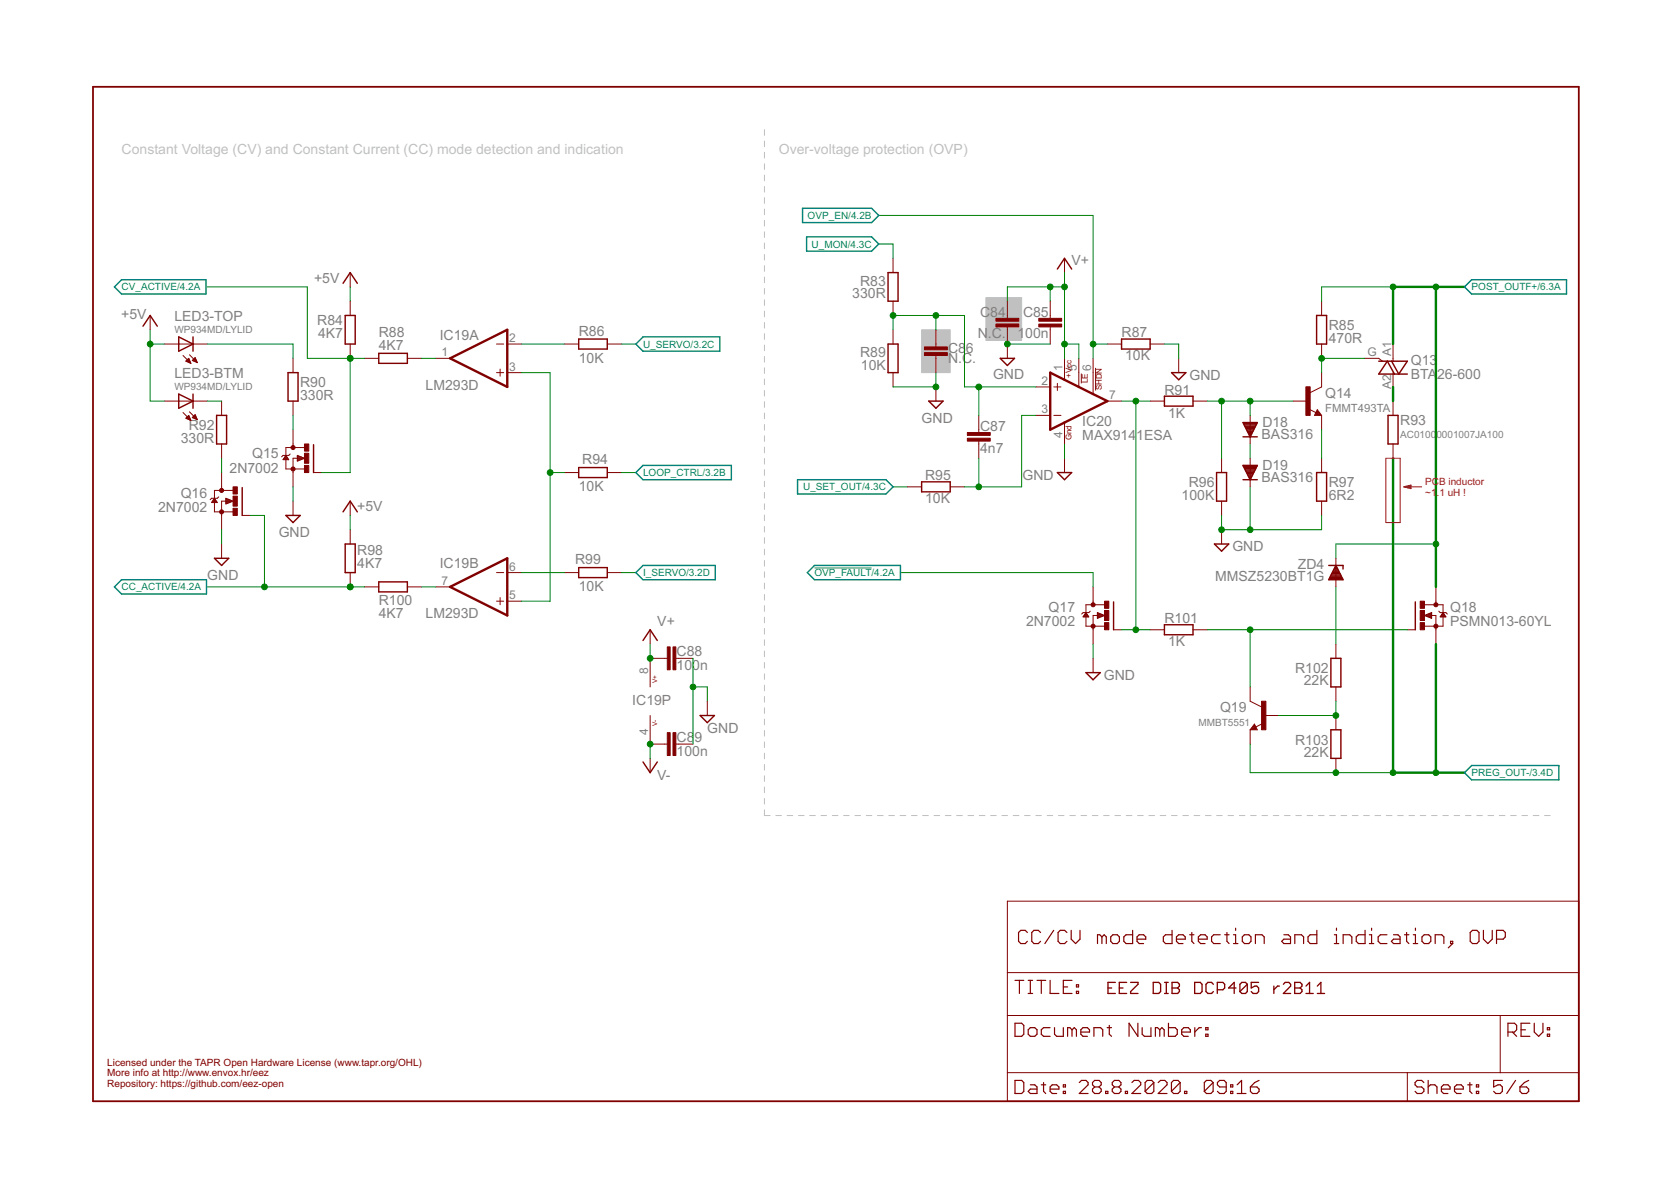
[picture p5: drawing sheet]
<svg xmlns="http://www.w3.org/2000/svg" width="297mm" height="210mm" viewBox="0 0 297 210" stroke-linecap="round" stroke-linejoin="round" font-family="sans-serif">
<g fill="none" stroke="#c0c0c0" stroke-width=".18">
<path d="M135.9 23.1v1M135.9 25.1v1M135.9 27.1v1M135.9 29.1v1M135.9 31.1v1M135.9 33.1v1M135.9 35.1v1.1M135.9 37.1v1.1M135.9 39.2v1M135.9 41.2v1M135.9 43.2v1M135.9 45.2v1"/>
<path d="M135.9 47.2v1M135.9 49.2v1M135.9 51.3v1M135.9 53.3v1M135.9 55.3v1M135.9 57.3v1M135.9 59.3v1M135.9 61.3v1M135.9 63.4v1M135.9 65.4v1M135.9 67.4v1M135.9 69.4v1"/>
<path d="M135.9 71.4v1M135.9 73.4v1M135.9 75.4v1.1M135.9 77.4v1.1M135.9 79.5v1M135.9 81.5v1M135.9 83.5v1M135.9 85.5v1M135.9 87.5v1M135.9 89.5v1.1M135.9 91.5v1.1M135.9 93.6v1"/>
<path d="M135.9 95.6v1M135.9 97.6v1M135.9 99.6v1M135.9 101.6v1M135.9 103.6v1M135.9 105.6v1.1M135.9 107.7v1M135.9 109.7v1M135.9 111.7v1M135.9 113.7v1M135.9 115.7v1M135.9 117.7v1"/>
<path d="M135.9 119.8v1M135.9 121.8v1M135.9 123.8v1M135.9 125.8v1M135.9 127.8v1M135.9 129.8v1M135.9 131.8v1.1M135.9 133.9v1M135.9 135.9v1M135.9 137.9v1M135.9 139.9v1M135.9 141.9v1"/>
<path d="M135.9 143.9v1h1M137.9 144.9h1M139.9 144.9h1M141.9 144.9h1M143.9 144.9h1M145.9 144.9h1M148 144.9h.9M150 144.9h1M152 144.9h1M154 144.9h1M156 144.9h1M158 144.9h1"/>
<path d="M160 144.9h1M162 144.9h1M164 144.9h1M166 144.9h1M168 144.9h1.1M170.1 144.9h1M172.1 144.9h1M174.1 144.9h1M176.1 144.9h1M178.1 144.9h1M180.1 144.9h1M182.1 144.9h1"/>
<path d="M184.1 144.9h1M186.1 144.9h1M188.2 144.9h.9M190.2 144.9h1M192.2 144.9h1M194.2 144.9h1M196.2 144.9h1M198.2 144.9h1M200.2 144.9h1M202.2 144.9h1M204.2 144.9h1M206.2 144.9h1"/>
<path d="M208.2 144.9h1.1M210.2 144.9h1.1M212.3 144.9h1M214.3 144.9h1M216.3 144.9h1M218.3 144.9h1M220.3 144.9h1M222.3 144.9h1M224.3 144.9h1M226.3 144.9h1M228.3 144.9h1M230.3 144.9h1.1"/>
<path d="M232.3 144.9h1.1M234.4 144.9h1M236.4 144.9h1M238.4 144.9h1M240.4 144.9h1M242.4 144.9h1M244.4 144.9h1M246.4 144.9h1M248.4 144.9h1M250.4 144.9h1.1M252.5 144.9h.9M254.5 144.9h1"/>
<path d="M256.5 144.9h1M258.5 144.9h1M260.5 144.9h1M262.5 144.9h1M264.5 144.9h1M266.5 144.9h1M268.5 144.9h1M270.5 144.9h1M272.5 144.9h1.1M274.6 144.9h1"/>
</g>
<g fill="#c0c0c0" stroke="#c0c0c0" stroke-width=".18">
<path d="M175.3 52.9h6.3v7.6h-6.3z"/>
<path d="M163.8 58.6h5.1v7.6h-5.1z"/>
</g>
<g fill="none" stroke="#800000" stroke-width=".21">
<path d="M180.4 174.2h1.6M181.2 174.2v2.4M182.6 165.7l-.4-.3h-.7l-.4 .3v1.6l.4 .4h.7l.4-.4M182.8 174.2h.8M182.8 176.6h.8M183.2 174.2v2.4M184.3 174.2h1.6M185 165.7l-.4-.3h-.8l-.4 .3v1.6l.4 .4h.8l.4-.4M185.1 174.2v2.4M186.7 174.2v2.4h1.5M187.3 165.4l-1.6 2.3M189 175.4h.8"/>
<path d="M189.7 165.7l-.4-.3h-.8l-.4 .3v1.6l.4 .4h.8l.4-.4M190.4 165.4v1.5l.8 .8 .8-.8v-1.5M190.6 174.2h-1.6v2.4h1.6M191.3 176.2h.4v.4h-.4zM191.3 175h.4v.4h-.4zM195.9 166.5l-.4-.4h-.4v1.6M195.9 166.5v1.2M195.9 166.5l.4-.4 .4 .4v1.2M197.4 166.5l.4-.4h.8l.4 .4v.8l-.4 .4h-.8l-.4-.4zM201.3 165.4v2.3h-1.1l-.4-.4v-.8l.4-.4h1.1M202.1 166.9h1.6v-.4l-.4-.4h-.8l-.4 .4v.8l.4 .4h.8M208.3 165.4v2.3h-1.1l-.4-.4v-.8l.4-.4h1.1"/>
<path d="M209.1 166.9h1.6v-.4l-.4-.4h-.8l-.4 .4v.8l.4 .4h.8M211.5 166.1h.7M211.9 165.7v1.6l.3 .4M213 166.9h1.6v-.4l-.4-.4h-.8l-.4 .4v.8l.4 .4h.8M216.9 166.1h-1.1l-.4 .4v.8l.4 .4h1.1M217.7 166.1h.8M218.1 165.7v1.6l.4 .4M219.3 167.7h.7M219.3 166.1h.3v1.6M219.6 165v.4M220.8 166.5l.4-.4h.8l.4 .4v.8l-.4 .4h-.8l-.4-.4zM223.2 167.7v-1.6h1.1l.4 .4v1.2"/>
<path d="M228.2 166.1h.8l.4 .4v1.2h-1.2l-.4-.4 .4-.4h1.2M230.2 167.7v-1.6h1.2l.3 .4v1.2M234.1 165.4v2.3h-1.2l-.4-.4v-.8l.4-.4h1.2M237.2 167.7h.8M237.2 166.1h.4v1.6M237.6 165v.4M238.8 167.7v-1.6h1.1l.4 .4v1.2M242.7 165.4v2.3h-1.2l-.4-.4v-.8l.4-.4h1.2M243.4 167.7h.8M243.4 166.1h.4v1.6M243.8 165v.4M246.5 166.1h-1.1l-.4 .4v.8l.4 .4h1.1"/>
<path d="M247.7 166.1h.8l.4 .4v1.2h-1.2l-.4-.4 .4-.4h1.2M249.7 166.1h.7M250 165.7v1.6l.4 .4M251.2 167.7h.8M251.2 166.1h.4v1.6M251.6 165v.4M252.8 166.5l.4-.4h.8l.3 .4v.8l-.3 .4h-.8l-.4-.4zM255.1 167.7v-1.6h1.2l.4 .4v1.2M257.9 167.3h.3v.4h-.3zM258.2 167.7l-.7 .8M261.3 165.7l.4-.3h.8l.4 .3v1.6l-.4 .4h-.8l-.4-.4zM263.7 165.4v1.5l.8 .8 .8-.8v-1.5"/>
<path d="M266 166.9h1.2l.4-.4v-.8l-.4-.3h-1.2v2.3M180.4 181.9h1.2l.4 .3v1.6l-.4 .4h-1.2zM180.4 192h1.2l.4 .4v1.6l-.4 .4h-1.2zM182.8 183l.4-.4h.7l.4 .4v.8l-.4 .4h-.7l-.4-.4zM183.2 192.8h.7l.4 .4v1.2h-1.1l-.4-.4 .4-.4h1.1M185.1 192.8h.8M185.5 192.4v1.6l.4 .4M186.7 193.6h1.5v-.4l-.4-.4h-.8l-.3 .4v.8l.3 .4h.8M186.7 182.6h-1.2l-.4 .4v.8l.4 .4h1.2M187.5 182.6v1.2l.3 .4h1.2v-1.6M189 194h.4v.4h-.4zM189 192.8h.4v.4h-.4z"/>
<path d="M190.6 183l-.4-.4h-.4v1.6M190.6 183l.4-.4 .3 .4v1.2M190.6 183v1.2M191.9 192.4l.4-.4h.7l.4 .4v.4l-1.5 1.6h1.5M192.1 183.4h1.6v-.4l-.4-.4h-.8l-.4 .4v.8l.4 .4h.8M194.5 184.2v-1.6h1.1l.4 .4v1.2M194.6 193.2l-.4 .4v.4l.4 .4h.8l.3-.4v-.4l-.3-.4M194.6 193.2l-.4-.4v-.4l.4-.4h.8l.3 .4v.4l-.3 .4M194.6 193.2h.8M196.5 194h.4v.4h-.4zM196.8 182.6h.8M197.2 182.2v1.6l.4 .4"/>
<path d="M198.1 193.2l-.4 .4v.4l.4 .4h.8l.4-.4v-.4l-.4-.4M198.1 193.2l-.4-.4v-.4l.4-.4h.8l.4 .4v.4l-.4 .4M198.1 193.2h.8M200 194h.4v.4h-.4zM201.2 192.4l.4-.4h.8l.4 .4v.4l-1.6 1.6h1.6M202.3 181.9v2.3l-1.6-2.3v2.3M203 182.6v1.2l.4 .4h1.2v-1.6M205.1 192.4v1.6l-.4 .4h-.8l-.3-.4M205.1 192.4l-.4-.4h-.8l-.3 .4v1.6M205.1 192.4l-1.5 1.6M205.9 192.4l.4-.4h.8l.4 .4v.4l-1.6 1.6h1.6M206.2 183l-.4-.4h-.4v1.6"/>
<path d="M206.2 183v1.2M206.2 183l.3-.4 .4 .4v1.2M207.7 181.9v2.3h1.2l.4-.4v-.8l-.4-.4h-1.2M209.8 192.4v1.6l-.4 .4h-.8l-.4-.4M209.8 192.4l-.4-.4h-.8l-.4 .4v1.6M209.8 192.4l-1.6 1.6M210.1 183.4h1.5v-.4l-.4-.4h-.8l-.3 .4v.8l.3 .4h.8M210.6 194h.4v.4h-.4zM212.4 182.6v1.6M213.6 182.6h-.4l-.8 .8M214.3 183.8h.4v.4h-.4zM214.3 182.6h.4v.4h-.4z"/>
<path d="M215.6 192.4v1.6l-.4 .4h-.7l-.4-.4M215.6 192.4l-.4-.4h-.7l-.4 .4v1.6M215.6 192.4l-1.5 1.6M218 193.2h-1.2l-.4-.4v-.4l.4-.4h.8l.4 .4v1.6l-.4 .4h-.8l-.4-.4M218.8 194h.3v.4h-.3zM218.8 192.8h.3v.4h-.3zM219.9 194.4h1.6M219.9 192.8l.8-.8v2.4M222.3 193.2h1.1l.4 .4v.4l-.4 .4h-.7l-.4-.4zM223.8 192l-.8 .4-.7 .8M253.1 192.4l-.4-.4h-.8l-.4 .4v.4l.4 .4h.8l.4 .4v.4l-.4 .4h-.8l-.4-.4M253.9 193.2l.4-.4h.8l.3 .4v1.2"/>
<path d="M253.9 192v2.4M256.2 193.6h1.6v-.4l-.4-.4h-.8l-.4 .4v.8l.4 .4h.8M258.6 193.6h1.5v-.4l-.4-.4h-.7l-.4 .4v.8l.4 .4h.7M260.9 192.8h.8M261.3 192.4v1.6l.4 .4M262.4 194h.4v.4h-.4zM262.4 192.8h.4v.4h-.4zM267.1 192h-1.6v1.2l.8-.4h.4l.4 .4v.8l-.4 .4h-.8l-.4-.4M268.1 183.4h1.1l.4-.4v-.8l-.4-.3h-1.1v2.3M268.8 183.4l.8 .8M269.4 192l-1.6 2.4M270.2 193.2h1.2l.3 .4v.4l-.3 .4h-.8l-.4-.4z"/>
<path d="M270.4 183h.8M271.7 192l-.7 .4-.8 .8M271.9 181.9h-1.5v2.3h1.5M272.7 181.9v1.5l.8 .8 .8-.8v-1.5M275.1 183.8h.4v.4h-.4zM275.1 182.6h.4v.4h-.4z"/>
</g>
<path d="M16.5 15.4h264.1v180.3h-264.1z" fill="none" stroke="#800000" stroke-width=".32"/>
<g fill="none" stroke="#800000" stroke-width=".18">
<path d="M26.7 56.1v2.5M62.3 48.5v2.5M62.3 53.5v2.6M158.7 45.9v2.6M158.7 53.5v2.6M158.7 58.6v2.6M166.4 58.6v3.1M179.1 53.5v3.1M179.1 58.1v5.6M186.7 53.5v3.1M186.7 58.1v3.1M189.2 45.9v2.6"/>
<path d="M234.9 53.5v2.6M29.2 61.2h7.7M29.2 71.3h7.7M32.5 63.2l1.4 1.4M32.5 73.3l1.4 1.4M33 74.3l.5-.5 .4 .9zM33.1 64.1h.6M33.1 74.3h.6M33.1 74.4h.7M33.2 64.3h.6M33.2 64h.5M33.2 74.1h.5"/>
<path d="M33.3 63.9h.3M33.4 74h.2M33.4 74.5h.4M33.4 63.8h.2M33.5 64.4h.3M33.5 73.9h.1M33.5 63.7l.4 .9-.9-.4zM33.7 63.1l1.4 1.4M33.7 73.2l1.4 1.4M33.7 74.6h.2M33.8 64.5h.1M34.2 64.1l.5-.5 .4 .9z"/>
<path d="M34.2 64h.7M34.2 74.1h.7M34.3 74.3h.6M34.4 64.1h.5M34.4 63.9h.4M34.4 74h.4M34.5 63.8h.3M34.5 73.9h.3M34.6 63.6h.1M34.6 74.4h.4M34.6 73.8h.1M34.6 64.3h.4"/>
<path d="M34.7 73.7l.4 .9-.9-.4zM34.9 74.5h.1M34.9 64.4h.2M39.4 71.3v2.5M39.4 78.9v2.5M52.1 63.7v2.5M52.1 71.3v2.5M52.1 76.4v3.1M54.1 79.5h-3.3v3.9h3.3M62.3 61.2v2.5M64.8 63.7h2.5M72.4 63.7h2.6"/>
<path d="M77.5 63.7h2.5M88.3 61.2h1.2M88.3 66.2h1.2M88.9 65.6v1.3M90.2 61.2h2.5M90.2 66.2h2.5M100.3 61.2h2.6M107.9 61.2h2.6M158.7 66.2v2.6M166.4 63.2v3M166.4 68.8v2.5M174 73.8v3.1"/>
<path d="M174 78.4v3M184.1 73.8h2.6M184.1 68.8h2.6M187.3 73.8h1.3M187.3 68.8h1.3M188 68.1v1.3M189.2 63.7v3.8M189.2 75.1v3.8M191.8 63.7v5.1M192.2 66.4v1.7M194.3 63.7v6.3M194.8 65.4v4"/>
<path d="M196.8 61.2h2.6M196.8 71.3h2.6M204.4 61.2h2.6M204.4 71.3h2.6M209.5 63.7v2.5M212.1 71.3h2.5M222.2 73.8v5.1M229.8 71.3h2.6M232.7 72.7l1.2 .6M234.2 72.8l.7 1h-1.2zM234.9 66.2v2.6l-2 1M234.9 61.2v2.5"/>
<path d="M234.9 73.8v2.6M242.5 63.7h2.6l.6 .5M247.6 61.2v3M247.6 66.2v2.6M247.6 71.3v2.5M247.6 78.9v2.5M37.7 89.2h.9M37.8 89.1h.7M37.8 89h.6M37.9 88.9h.4M38 88.8h.2M38.1 88.6h.1"/>
<path d="M38.1 88.6l.5 .7h-1zM38.9 88.3l-.3 .3h-1l-.2 .2M39.4 84v3.2M39.4 96.7v2.5M40.2 88.6l1.2 .5-1.2 .5zM40.2 89.5h.2M40.2 89.3h.5M40.2 89.2h.8M40.2 89.1h1.1M40.2 89h1M40.2 88.9h.7M40.2 88.8h.4"/>
<path d="M40.2 88.6h.1M40.3 89.1h-.9v5M41.4 87.2h-3.3v3.8h3.3M43.1 91.6h1.4M50.4 81.6h.9M50.4 81.5h.8M50.5 81.4h.6M50.6 81.3h.4M50.7 81.2h.2M50.8 81h.1M50.8 80.9l.5 .8h-1zM51.6 80.7l-.3 .2h-1l-.2 .3"/>
<path d="M52.1 89.1v2.5M52.9 80.9l1.2 .5-1.2 .6zM52.9 81.9h.2M52.9 81.7h.5M52.9 81.6h.8M52.9 81.5h1.1M52.9 81.4h1M52.9 81.3h.7M52.9 81.2h.4M52.9 81h.1M53 81.4h-.9v5.1M55.7 84h1.5"/>
<path d="M62.3 89.1v2.5M62.3 94.1v2.6M100.3 84h2.6M107.9 84h2.6M161.3 86.5h2.5M168.9 86.5h2.5M189.2 81.4v2.6M217.1 81.4v2.6M217.1 89.1v2.5M217.1 94.1v2.6M222.2 81.4v5.1M234.9 81.4v2.6"/>
<path d="M234.9 89.1v2.5M237.5 99.2v5.1M62.3 101.8v2.5M64.8 104.3h2.5M72.4 104.3h2.6M77.5 104.3h2.5M88.3 101.8h1.2M88.3 106.8h1.2M88.9 106.2v1.3M90.2 101.8h2.5M90.2 106.8h2.5M100.3 101.8h2.6"/>
<path d="M107.9 101.8h2.6M115.6 111.9v2.6M118.6 117h-3v5.1M120.1 117h3.1M192.6 109.6h.9M192.6 109.5h.8M192.7 109.4h.7M192.8 109.2h.5M192.9 109.1h.3M193 109h.1M193 108.9l.5 .7h-1zM193.8 108.6l-.3 .3h-1l-.2 .2"/>
<path d="M194.3 104.3v3.2M194.3 117v2.5M195.1 108.9l1.2 .5-1.2 .5zM195.1 109.9h.1M195.1 109.7h.4M195.1 109.6h.7M195.1 109.5h1M195.1 109.2h.9M195.1 109.1h.6M195.1 109h.3M195.1 108.9h.1M196.3 109.4h-2v5.1"/>
<path d="M196.3 107.5h-3.3v3.8h3.3M198 111.9h1.4M204.4 111.9h2.6M212.1 111.9h2.5M237.5 114.5v2.5M250.2 111.9h1.4M253.2 109.4l1.3-.5v1zM253.2 107.5h3.3v3.8h-3.3M253.3 109.4h1.9v5.1M253.5 109.5h1M253.6 109.2h.9M253.8 109.6h.7"/>
<path d="M253.9 109.1h.6M254.1 109.7h.4M254.2 109h.3M254.4 109.9h.1M254.5 108.9h.1M255.2 104.3v3.2M255.8 108.6l.2 .3h1l.3 .2M256 109.6h1M256.1 109.5h.8M256.2 109.4h.6M256.3 109.2h.5M256.3 109.1h.4"/>
<path d="M256.4 109h.2M256.5 108.9l.5 .7h-1zM115.6 127.2v5h3M115.6 134.8v2.5M120.1 132.2h3.1M125.7 124.6v2.6M222.2 122.1v2.5l2.1 1M222.2 129.7v2.5M223 128.7l.5 1h-1.3zM224.5 128.6l-1.3 .6M224.8 127.2h2.5M237.5 122.1v2.5"/>
<path d="M237.5 127.2v2.5M237.5 134.8v2.5M179.1 160.2h101.5v35.5h-101.5zM179.1 172.9h101.5M179.1 180.5h101.5M179.1 190.6h101.5M250.2 190.6v5.1M266.7 180.5v10.1"/>
</g>
<g fill="none" stroke="#800000" stroke-width=".23">
<path d="M197 175.6h.6M198.3 174.6h-1.3v2h1.3M199 175.6h.6M200.3 174.6h-1.3v2h1.3M201 174.6h1.3v.3l-1.3 1.3v.4h1.3M205 174.6h1l.3 .3v1.3l-.3 .4h-1zM207 174.6h.7M207 176.6h.7M207.3 174.6v2M208.3 174.6h1l.4 .3v.4l-.4 .3 .4 .3v.3l-.4 .4h-1zM208.3 175.6h1M212.4 174.6h1l.3 .3v1.3l-.3 .4h-1z"/>
<path d="M215.7 174.9l-.3-.3h-.7l-.3 .3v1.3l.3 .4h.7l.3-.4M216.4 175.9h1l.3-.3v-.7l-.3-.3h-1v2M219.7 175.6h-1.3l1-1v2M221.7 174.9l-.3-.3h-.7l-.3 .3v1.3M221.7 174.9v1.3l-.3 .4h-.7l-.3-.4M221.7 174.9l-1.3 1.3M223.7 174.6h-1.3v1l.7-.3h.3l.3 .3v.6l-.3 .4h-.6l-.4-.4M226.4 175.3v1.3M227.4 175.3h-.3l-.7 .6M228.1 174.9l.4-.3h.6l.3 .3v.4l-1.3 1.3h1.3M230.1 174.6h1l.3 .3v.4l-.3 .3 .3 .3v.3l-.3 .4h-1zM230.1 175.6h1"/>
<path d="M232.2 176.6h1.2M232.2 175.3l.6-.7v2M234.2 176.6h1.3M234.2 175.3l.6-.7v2"/>
</g>
<g fill="none" stroke="#800000" stroke-width=".25">
<path d="M25.4 58l1.3-1.9 1.3 1.9M31.8 59.9l2.5 1.3-2.5 1.2zM34.3 59.9v2.5M61 50.4l1.3-1.9 1.2 1.9M61.4 56.1h1.7v5.1h-1.7zM157.9 48.5h1.7v5h-1.7zM188 47.8l1.2-1.9 1.3 1.9M234 56.1h1.8v5.1h-1.8zM31.8 70l2.5 1.3-2.5 1.3zM34.3 70v2.6M38.5 73.8h1.8v5.1h-1.8zM51.2 66.2h1.8v5.1h-1.8z"/>
<path d="M55.7 79v5M67.3 62.8h5.1v1.8h-5.1zM102.9 60.3h5v1.7h-5zM157.9 61.2h1.7v5h-1.7zM165.1 71.3h2.5l-1.2 1.3zM177.8 63.7h2.5l-1.2 1.3zM199.4 60.3h5v1.7h-5zM207 70.4h5.1v1.8h-5.1zM208.3 66.2h2.5l-1.3 1.3zM221 77.6h2.5M221 75.1h2.5l-1.3 2.5zM221.1 75.3h2.3"/>
<path d="M221.2 75.5h2.1M221.3 75.8h1.9M221.4 76h1.7M221.5 76.2h1.5M221.6 76.4h1.2M221.7 76.6h1M221.8 76.9h.8M222 77.1h.5M222.1 77.3h.3M222.2 77.5h.1M234.2 73.3l.1 .3h-.4l.3-.5 .5 .6h-.8M245.1 64.2h5.1l-1.6 2.3-1.2-2.3"/>
<path d="M246.7 73.8h1.8v5.1h-1.8zM247.9 66.5l-1.3-2.3-1.5 2.3h5.1M38.1 99.2h2.6l-1.3 1.3zM43.1 86.7v4.9M50.8 91.6h2.6l-1.3 1.3zM61 91l1.3-1.9 1.2 1.9M61.4 96.7h1.7v5.1h-1.7zM102.9 83.1h5v1.8h-5zM163.8 85.6h5.1v1.8h-5.1zM188 84h2.5l-1.3 1.3zM215.9 96.7h2.5l-1.3 1.3zM216.3 84h1.7v5.1h-1.7z"/>
<path d="M221 85.3h2.5M221 82.7h2.5l-1.3 2.6zM221 82.9h2.4M221.1 83.1h2.2M221.3 83.3h1.9M221.4 83.5h1.7M221.5 83.7h1.5M221.6 84h1.3M221.7 84.2h1.1M221.8 84.4h.9M221.9 84.6h.6M222 84.9h.4"/>
<path d="M222.1 85.1h.2M234 84h1.8v5.1h-1.8zM67.3 103.4h5.1v1.8h-5.1zM102.9 100.9h5v1.8h-5zM114.3 113.8l1.3-1.9 1.2 1.9M193 119.5h2.6l-1.3 1.3zM198 107v4.9M207 111h5.1v1.8h-5.1zM236.2 100.5h2.5v.6M236.3 102.8h2.4M236.4 102.6h2.1M236.5 102.4h1.9"/>
<path d="M236.6 117h1.8v5.1h-1.8zM236.6 102.2h1.7M236.7 102h1.5M236.9 101.7h1.2M237 101.5h1M237.1 101.3h.8M237.2 101.1h.6M237.3 100.9h.3M237.4 100.6h.1M237.5 100.5l1.2 2.5h-2.5zM251.6 107v4.9M114.3 135.4l1.3 1.9 1.2-1.9"/>
<path d="M124.5 127.2h2.5l-1.3 1.2zM223 129.2l-.1 .3h.3l-.2-.6-.5 .7h.7M236.6 129.7h1.8v5.1h-1.8z"/>
</g>
<g fill="#800000" stroke="#800000" stroke-width=".18">
<path d="M118.6 115h.5v4h-.5z"/>
<path d="M119.6 115h.5v4h-.5z"/>
<path d="M118.6 130.2h.5v4.1h-.5z"/>
<path d="M119.6 130.2h.5v4.1h-.5z"/>
<path d="M41.4 90.3h.8v1.3h-.8z"/>
<path d="M41.4 86.5h.8v1.3h-.8z"/>
<path d="M41.4 88.2h.8v1.8h-.8z"/>
<path d="M54.1 82.7h.8v1.3h-.8z"/>
<path d="M54.1 78.9h.8v1.3h-.8z"/>
<path d="M54.1 80.6h.8v1.7h-.8z"/>
<path d="M232.1 68.7h.8v5.1h-.8z"/>
<path d="M177 57.6h4.1v.5h-4.1z"/>
<path d="M177 56.6h4.1v.5h-4.1z"/>
<path d="M184.7 56.6h4v.5h-4z"/>
<path d="M184.7 57.6h4v.5h-4z"/>
<path d="M164.3 61.7h4.1v.5h-4.1z"/>
<path d="M164.3 62.7h4.1v.5h-4.1z"/>
<path d="M172 77.9h4v.5h-4z"/>
<path d="M172 76.9h4v.5h-4z"/>
<path d="M196.3 110.7h.8v1.2h-.8z"/>
<path d="M196.3 106.8h.8v1.3h-.8z"/>
<path d="M196.3 108.5h.8v1.8h-.8z"/>
<path d="M252.5 110.7h.7v1.2h-.7z"/>
<path d="M252.5 106.8h.7v1.3h-.7z"/>
<path d="M252.5 108.5h.7v1.8h-.7z"/>
<path d="M224.3 124.6h.7v5.1h-.7z"/>
</g>
<g fill="#800000" stroke="#800000" stroke-width=".18">
<circle cx="39.4" cy="87.2" r=".36"/>
<circle cx="39.4" cy="91" r=".36"/>
<circle cx="52.1" cy="79.5" r=".36"/>
<circle cx="52.1" cy="83.4" r=".36"/>
<circle cx="194.3" cy="107.5" r=".36"/>
<circle cx="194.3" cy="111.3" r=".36"/>
<circle cx="255.2" cy="107.5" r=".36"/>
<circle cx="255.2" cy="111.3" r=".36"/>
</g>
<path d="M80 63.7l10.2-5.1v10.2zM186.7 66.2l10.1 5.1-10.1 5.1zM80 104.3l10.2-5.1v10.2z" fill="none" stroke="#800000" stroke-width=".42"/>
<g fill="none" stroke="#008000" stroke-width=".18">
<path d="M156.2 38.3h38.1v25.4M26.7 58.6v12.7h2.5M36.9 51h17.7v12.7h10.2M62.3 51v2.5M156.2 43.4h2.5v2.5M158.7 58.6v-2.5h12.7v12.7h12.7M166.4 56.1v2.5M186.7 51v2.5M189.2 51h-10.1v2.5M189.2 48.5v15.2M247.6 51h-12.7v2.5M26.7 61.2h2.5"/>
<path d="M36.9 61.2h15.2v2.5M36.9 71.3h2.5M52.1 73.8v2.6M62.3 63.7v20.3h-5.1M75 63.7h2.5M92.7 61.2h7.6M92.7 66.2h5.1v40.6h-5.1M110.5 61.2h2.5M166.4 66.2v2.6h-7.7M174 68.8v5M179.1 61.2h7.6M184.1 73.8h-2.5v12.7h-10.2"/>
<path d="M189.2 78.9v2.5M189.2 61.2h2.6v2.5M194.3 61.2h2.5M199.4 71.3h5M201.9 71.3v40.6M207 61.2h2.5v2.5M214.6 71.3h15.2M217.1 71.3v10.1M222.2 71.3v2.5M222.2 78.9v2.5M234.9 76.4v5M242.5 63.7h-7.6v2.5"/>
<path d="M39.4 81.4v2.6M39.4 94.1v2.6M44.5 91.6h2.5v12.7M52.1 86.5v2.6M62.3 91.6v2.5M97.8 84h2.5M110.5 84h2.5M158.7 86.5h2.6M174 81.4v5.1M217.1 91.6v2.5h17.8v-2.5M222.2 86.5v7.6M255.2 96.7h-17.7v2.5"/>
<path d="M36.9 104.3h27.9M75 104.3h2.5M92.7 101.8h7.6M110.5 101.8h2.5M115.6 114.5v2.5M123.2 117v15.2M160 101.8h34.3v2.5M194.3 114.5v2.5M199.4 111.9h5M214.6 111.9h35.6M222.2 111.9v10.2M237.5 104.3v10.2"/>
<path d="M115.6 132.2v2.6M123.2 122.1h2.5v2.5M222.2 132.2v5.1h25.4M237.5 124.6v2.6h-10.2"/>
</g>
<g fill="#008000" stroke="#008000" stroke-width=".18">
<circle cx="115.6" cy="117" r=".51"/>
<circle cx="186.7" cy="51" r=".51"/>
<circle cx="189.2" cy="51" r=".51"/>
<circle cx="189.2" cy="61.2" r=".51"/>
<circle cx="115.6" cy="132.2" r=".51"/>
<circle cx="26.7" cy="61.2" r=".51"/>
<circle cx="62.3" cy="63.7" r=".51"/>
<circle cx="62.3" cy="104.3" r=".51"/>
<circle cx="47" cy="104.3" r=".51"/>
<circle cx="97.8" cy="84" r=".51"/>
<circle cx="123.2" cy="122.1" r=".51"/>
<circle cx="179.1" cy="61.2" r=".51"/>
<circle cx="166.4" cy="68.8" r=".51"/>
<circle cx="222.2" cy="94.1" r=".51"/>
<circle cx="217.1" cy="94.1" r=".51"/>
<circle cx="234.9" cy="63.7" r=".51"/>
<circle cx="222.2" cy="71.3" r=".51"/>
<circle cx="217.1" cy="71.3" r=".51"/>
<circle cx="158.7" cy="56.1" r=".51"/>
<circle cx="166.4" cy="56.1" r=".51"/>
<circle cx="174" cy="68.8" r=".51"/>
<circle cx="174" cy="86.5" r=".51"/>
<circle cx="255.2" cy="137.3" r=".51"/>
<circle cx="247.6" cy="137.3" r=".51"/>
<circle cx="237.5" cy="137.3" r=".51"/>
<circle cx="194.3" cy="61.2" r=".51"/>
<circle cx="201.9" cy="71.3" r=".51"/>
<circle cx="201.9" cy="111.9" r=".51"/>
<circle cx="237.5" cy="127.2" r=".51"/>
<circle cx="222.2" cy="111.9" r=".51"/>
<circle cx="247.6" cy="51" r=".51"/>
<circle cx="255.2" cy="51" r=".51"/>
<circle cx="255.2" cy="96.7" r=".51"/>
</g>
<path d="M255.2 51v53.3M260.3 51h-12.7v10.2M247.6 68.8v2.5M247.6 81.4v55.9h12.7M255.2 114.5v22.8" fill="none" stroke="#008000" stroke-width=".42"/>
<path d="M246.4 81.4h2.5v11.5h-2.5zM249.5 86.5h3.2M249.5 86.5l1.3-.3v.6zM249.7 86.6h1.1M249.9 86.4h.9M250.2 86.7h.6M250.4 86.3h.4M250.7 86.8h.1" fill="none" stroke="#f00" stroke-width=".18"/>
<path d="M142.7 37h12.2l1.3 1.3-1.3 1.3h-12.2zM21.6 49.7h15v2.6h-15l-1.3-1.3zM143.4 42.1h11.5l1.3 1.3-1.3 1.2h-11.5zM260.3 51l1.3-1.3h16.9v2.6h-16.9zM113 61.2l1.3-1.3h13.7v2.5h-13.7zM113 84l1.3-1.3h15.7v2.6h-15.7zM141.8 85.3h15.7l1.2 1.2-1.2 1.3h-15.7zM21.6 103h15.1v2.6h-15.1l-1.3-1.3zM113 101.8l1.3-1.3h12.8v2.5h-12.8zM144.8 100.5h15.3v2.5h-15.3l-1.3-1.2zM260.3 137.3l1.3-1.2h15.5v2.5h-15.5z" fill="none" stroke="#008080" stroke-width=".25"/>
<path d="M144.8 100.9h10.1" fill="none" stroke="#008080" stroke-width=".18"/>
<g font-size="2.5" fill="#c0c0c0">
<text x="21.6" y="27.4">Constant Voltage (CV) and Constant Current (CC) mode detection and indication</text>
<text x="138.4" y="27.4">Over-voltage protection (OVP)</text>
</g>
<g font-size="2.5" fill="#808080">
<text x="190.5" y="47">V+</text>
<text x="55.8" y="50.4">+5V</text>
<text x="151.5" y="53">330R</text>
<text x="152.9" y="50.8">R83</text>
<text x="21.5" y="56.7">+5V</text>
<text x="31" y="57.1">LED3-TOP</text>
<text x="56.4" y="57.7">R84</text>
<text x="56.5" y="60">4K7</text>
<text x="67.3" y="60">R88</text>
<text x="102.9" y="59.6">R86</text>
<text x="174.2" y="56.3">C84</text>
<text x="181.9" y="56.3">C85</text>
<text x="199.4" y="60">R87</text>
<text x="236.2" y="58.7">R85</text>
<text x="67.3" y="62.2">4K7</text>
<text x="78.2" y="60.4">IC19A</text>
<text x="102.9" y="64.4">10K</text>
<text x="152.9" y="63.5">R89</text>
<text x="153" y="65.7">10K</text>
<text x="168.5" y="64.6">N.C.</text>
<text x="168.5" y="62.7">C8</text>
<text x="171.7" y="62.7">6</text>
<text x="173.8" y="60.1">N</text>
<text x="175.6" y="60.1">.C.</text>
<text x="180.9" y="60.1">1</text>
<text x="182.2" y="60.1">00n</text>
<text x="200" y="64.1">10K</text>
<text x="236.2" y="60.9">470R</text>
<text x="250.8" y="64.8">Q13</text>
<text x="31" y="67.2">LED3-BTM</text>
<text x="53.4" y="71">330R</text>
<text x="53.4" y="68.9">R90</text>
<text x="75.7" y="69.3">LM293D</text>
<text x="176.5" y="67.4">GND</text>
<text x="207" y="70.1">R91</text>
<text x="211.4" y="67.5">GND</text>
<text x="235.6" y="70.7">Q14</text>
<text x="250.8" y="67.4">BTA</text>
<text x="255.5" y="67.4">26-600</text>
<text x="33.5" y="76.5">R92</text>
<text x="163.8" y="75.1">GND</text>
<text x="174.2" y="76.6">C87</text>
<text x="192.4" y="75.7">IC20</text>
<text x="207.6" y="74.2">1K</text>
<text x="224.4" y="75.9">D18</text>
<text x="248.9" y="75.5">R93</text>
<text x="32.1" y="78.7">330R</text>
<text x="40.8" y="84">2N7002</text>
<text x="44.8" y="81.5">Q15</text>
<text x="103.5" y="82.5">R94</text>
<text x="174.2" y="80.4">4n7</text>
<text x="192.4" y="78.3">MAX914</text>
<text x="202" y="78.3">1ESA</text>
<text x="224.3" y="78.1">BAS316</text>
<text x="224.4" y="83.5">D19</text>
<text x="32.1" y="88.4">Q16</text>
<text x="102.9" y="87.3">10K</text>
<text x="164.5" y="89.5">10K</text>
<text x="164.5" y="85.4">R95</text>
<text x="181.8" y="85.3">GND</text>
<text x="210" y="88.8">100K</text>
<text x="211.3" y="86.6">R96</text>
<text x="224.3" y="85.7">BAS316</text>
<text x="236.2" y="88.8">6R2</text>
<text x="236.2" y="86.6">R97</text>
<text x="28.1" y="91">2N7002</text>
<text x="49.5" y="95.4">GND</text>
<text x="63.5" y="90.9">+5V</text>
<text x="63.5" y="100.9">4K7</text>
<text x="63.5" y="98.7">R98</text>
<text x="78.2" y="101">IC19B</text>
<text x="102.2" y="100.3">R99</text>
<text x="219.1" y="98">GND</text>
<text x="230.7" y="101.1">ZD4</text>
<text x="36.8" y="103">GND</text>
<text x="67.3" y="107.6">R100</text>
<text x="102.9" y="105.1">10K</text>
<text x="216" y="103.3">MMSZ5230BT1G</text>
<text x="67.3" y="109.8">4K7</text>
<text x="75.7" y="109.9">LM293D</text>
<text x="116.8" y="111.3">V+</text>
<text x="182.4" y="111.3">2N7002</text>
<text x="186.4" y="108.8">Q17</text>
<text x="207" y="110.8">R101</text>
<text x="257.8" y="111.3">PSMN013-60YL</text>
<text x="257.8" y="108.8">Q18</text>
<text x="120.3" y="119.2">100n</text>
<text x="120.3" y="116.6">C88</text>
<text x="207.6" y="114.9">1K</text>
<text x="230.2" y="119.6">R102</text>
<text x="112.4" y="125.3">IC19P</text>
<text x="196.2" y="120.8">GND</text>
<text x="231.8" y="121.8">22K</text>
<text x="120.3" y="131.9">C8</text>
<text x="123.5" y="131.9">9</text>
<text x="125.7" y="130.3">GND</text>
<text x="216.9" y="126.5">Q19</text>
<text x="120.3" y="134.4">100n</text>
<text x="230.2" y="132.3">R103</text>
<text x="231.8" y="134.5">22K</text>
<text x="116.8" y="138.6">V-</text>
</g>
<g font-size="2.1" fill="#808080">
<text x="78.5" y="63.3">1</text>
<text x="90.5" y="60.8">2</text>
<text x="90.5" y="65.9">3</text>
<text x="188.9" y="65.9" transform="rotate(-90 188.9 65.9)">1</text>
<text x="191.4" y="65.9" transform="rotate(-90 191.4 65.9)">5</text>
<text x="193.9" y="65.9" transform="rotate(-90 193.9 65.9)">6</text>
<text x="243.1" y="63.3">G</text>
<text x="247.3" y="63.3" transform="rotate(-90 247.3 63.3)">A1</text>
<text x="185.1" y="68.4">2</text>
<text x="197.2" y="70.9">7</text>
<text x="247.3" y="69.2" transform="rotate(-90 247.3 69.2)">A2</text>
<text x="185.1" y="73.5">3</text>
<text x="188.9" y="77.9" transform="rotate(-90 188.9 77.9)">4</text>
<text x="90.5" y="101.4">6</text>
<text x="78.5" y="104">7</text>
<text x="90.5" y="106.5">5</text>
<text x="115.2" y="119.8" transform="rotate(-90 115.2 119.8)">8</text>
<text x="115.2" y="130.7" transform="rotate(-90 115.2 130.7)">4</text>
</g>
<text font-size="2" fill="#808080" x="235.6" y="73.2">FMMT493TA</text>
<g font-size="1.8" fill="#008080">
<text x="143.6" y="38.9">OVP_EN/4.2B</text>
<text x="144.3" y="44">U_MON/4.3C</text>
<text x="21.6" y="51.6">CV_ACTIVE/4.2A</text>
<text x="261.6" y="51.6">POST_OUTF+/6.3A</text>
<text x="114.3" y="61.8">U_SERVO/3.2C</text>
<text x="114.3" y="84.6">LOOP_CTRL/3.2B</text>
<text x="142.8" y="87.2">U_SET_OUT/4.3C</text>
<text x="21.6" y="104.9">CC_ACTIVE/4.2A</text>
<text x="114.3" y="102.4">I_SERVO/3.2D</text>
<text x="144.8" y="102.4">OVP_FAULT/4.2A</text>
<text x="261.6" y="138">PREG_OUT-/3.4D</text>
</g>
<g font-size="1.8" fill="#808080">
<text x="31" y="59.2">WP934MD/LYLID</text>
<text x="31" y="69.4">WP934MD/LYLID</text>
<text x="248.9" y="77.8">AC0100</text>
<text x="255.3" y="77.8">0001007JA100</text>
<text x="213" y="129.1">MMBT5551</text>
</g>
<g font-size="1.8" fill="#f00">
<text x="253.3" y="86.2">PCB inductor</text>
<text x="253.3" y="88.1">~1</text>
<text x="255.4" y="88.1">.1 uH !</text>
</g>
<g font-size="1.8" fill="#800000">
<text x="19.1" y="189.4">Licensed under the TAPR Open Hardware License (www.tapr.org/OHL)</text>
<text x="19.1" y="191.3">More info at http://www.envox.hr/eez</text>
<text x="19.1" y="193.2">Repository: https://github.com/eez-open</text>
</g>
<g font-size="1.4" fill="#800000">
<text x="190.5" y="67.2" transform="rotate(-90 190.5 67.2)">+Vcc</text>
<text x="193.3" y="68.1" transform="rotate(-90 193.3 68.1)">LE</text>
<text x="195.9" y="69.4" transform="rotate(-90 195.9 69.4)">SHDN</text>
<text x="190.5" y="78.3" transform="rotate(-90 190.5 78.3)">Gnd</text>
</g>
<g font-size="1.1" fill="#800000">
<text x="116.8" y="121.5" transform="rotate(-90 116.8 121.5)">V+</text>
<text x="116.8" y="129.1" transform="rotate(-90 116.8 129.1)">V-</text>
</g>
</svg>
